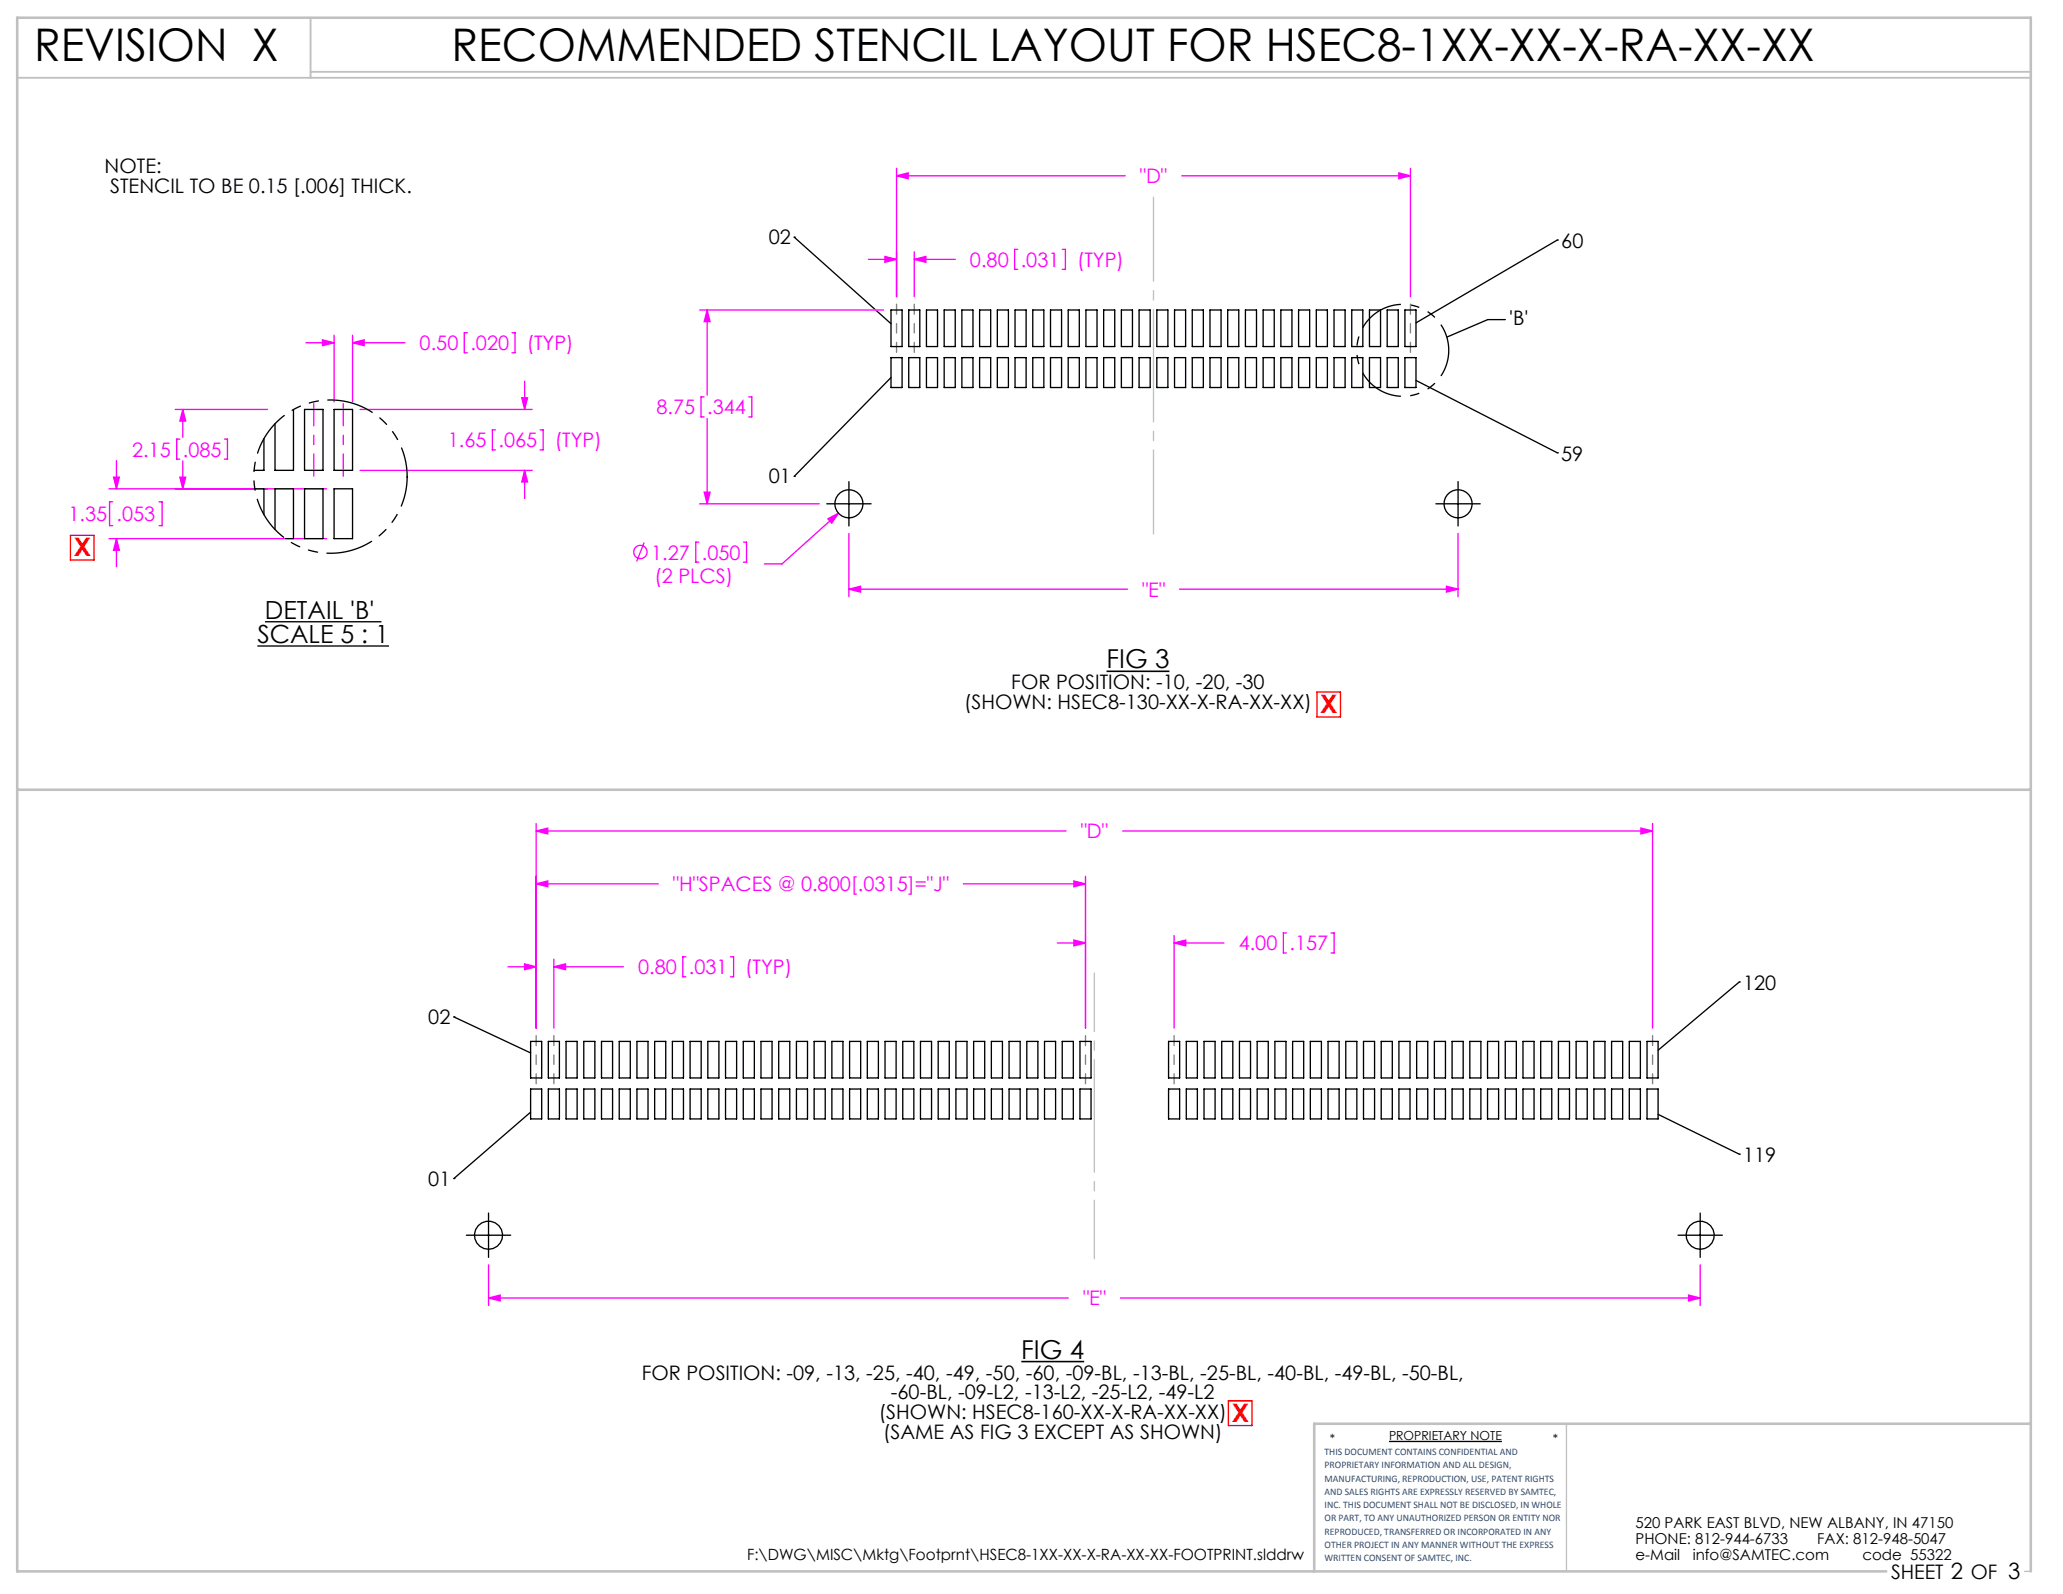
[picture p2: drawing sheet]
<svg xmlns="http://www.w3.org/2000/svg" width="279mm" height="216mm" viewBox="0 0 279 216" stroke-linecap="round" stroke-linejoin="round" font-family="sans-serif">
<g fill="none" stroke="#000" stroke-width=".18">
<path d="M107.6 32.1l13.1 11.7M107.6 32.1h.1M210.9 32.5h.1M210.9 32.5l-19.1 11.2M120.7 51.1l-13.1 13.4M191.8 51.5l19.1 9.8M107.6 64.5h.1M112 68.2h6M115 65.2v6M194.5 68.2h6M197.5 65.2v6M210.9 61.3h.1"/>
<path d="M34.9 87.5h17.8M35.9 84.2h15.8M61.5 137.7l10.4 4.9M61.5 137.7h.1M235.6 133l-11 9.3M235.6 133h.1M61.5 159.6h.1M71.9 150.6l-10.4 9M224.6 150.9l11 5.4M235.6 156.3h.1M63.2 167.3h6M66.2 164.3v6"/>
<path d="M227.3 167.3h6M230.3 164.3v6M188.1 195.2h15.3"/>
</g>
<path d="M212.2 192.8v20M274.2 212.8h.8" fill="none" stroke="#c0c0c0" stroke-width=".18"/>
<path d="M2.3 10.5h272.7M42.1 2.4v8.1M42.1 9.7h232.9" fill="none" stroke="#c0c0c0" stroke-width=".25"/>
<path d="M2.3 107h272.7M275 192.8h-97v20M255.5 212.8h-253.2v-210.4h272.7v210.4" fill="none" stroke="#c0c0c0" stroke-width=".35"/>
<g fill="none" stroke="#f0f" stroke-width=".18">
<path d="M117.6 35.1h3.8M119.8 34.7l1.6 .4-1.6 .4zM121.4 23.8l1.6-.4v.8zM121.4 22.8v17.4M121.4 23.8h31M123.8 35.1l1.6-.4v.8zM123.8 34.1v6.1M123.8 35.1h5.6M137.8 33.8h-.4v2.7h.4M143.9 33.8h.4v2.7h-.4M160.1 23.8h30.9M189.4 23.4l1.6 .4-1.6 .4z"/>
<path d="M191 22.8v17.4M23.7 55.5h12.5M24.3 59.5h-.4v2.7h.4M24.8 55.5l.3 1.5h-.7zM24.8 55.5v3.7M30.4 59.5h.4v2.7h-.4M41.4 46.4h3.8M43.7 46l1.5 .4-1.5 .4zM45.2 45.4v9M47.7 46.4l1.6-.4v.8zM47.7 45.4v9M47.7 46.4h7.1"/>
<path d="M48.8 55.5h23.3M63.3 45.1h-.4v2.7h.4M67.1 58.2h-.4v2.7h.4M69.3 45.1h.5v2.7h-.5M70.7 53.9h.7l-.3 1.6zM71.1 51.6v3.9M73.1 58.2h.5v2.7h-.5M94.8 42h24.9M95.4 53.8h-.5v2.7h.5M95.8 42l.4 1.6h-.8zM95.8 42v11.5M95.8 56.7v11.5"/>
<path d="M101.4 53.8h.4v2.7h-.4M14.8 66.2h29.4M14.8 73h29.4M15.3 68h-.5v3.2h.5M15.4 64.6h.8l-.4 1.6zM15.8 73l.4 1.5h-.8zM15.8 62.4v3.8M15.8 73v3.8M21.5 68h.5v3.2h-.5M24.4 64.6h.7l-.3 1.6zM24.8 62.4v3.8M48.8 63.7h23.3"/>
<path d="M71.1 63.7l.3 1.6h-.7zM71.1 63.7v3.8M87.2 73.5l-1 2.6M94.6 73.4h-.4v2.7h.4M94.8 68.2h16.2M95.4 66.7h.8l-.4 1.5zM100.7 73.4h.4v2.7h-.4M112.1 70.3l1.5-.8-1 1.4zM113.6 69.5l-7.7 6.9h-2.4M115 79.8l1.5-.4v.8zM115 72.3v8.5M115 79.8h37.7"/>
<path d="M159.7 79.8h37.8M195.9 79.4l1.6 .4-1.6 .4zM197.5 72.3v8.5M72.6 119.7l1.6-.4v.8zM72.6 112.6l1.6-.4v.7zM72.6 111.5v27.8M72.6 119.7h16.6M72.6 112.6h71.8M130.5 119.7h16.5M145.4 119.3l1.6 .4-1.6 .4zM147 118.7v20.6M152 112.6h71.8"/>
<path d="M222.2 112.2l1.6 .4-1.6 .3zM223.8 111.5v27.8M68.8 130.9h3.8M71 130.6l1.6 .3-1.6 .4zM75 130.9l1.6-.3v.7zM75 129.9v9.4M75 130.9h9.4M92.9 129.6h-.4v2.7h.4M98.9 129.6h.5v2.7h-.5M143.2 127.7h3.8M145.4 127.3l1.6 .4-1.6 .4zM159 127.7l1.6-.4v.8z"/>
<path d="M159 126.7v12.6M159 127.7h6.8M174.2 126.4h-.4v2.7h.4M180.3 126.4h.4v2.7h-.4M66.2 175.8l1.5-.4v.8zM66.2 171.3v5.5M66.2 175.8h78.5M151.7 175.8h78.6M228.7 175.4l1.6 .4-1.6 .4zM230.3 171.3v5.5"/>
<circle cx="86.7" cy="74.8" r=".9"/>
</g>
<path d="M149.9 90.9h8.5M138.3 184.4h8.5" fill="none" stroke="#000" stroke-width=".21"/>
<path d="M196.2 47.4a6.2 6.2 0 0 0-9.2-5.4 6.2 6.2 0 0 0-.3 10.7 6.2 6.2 0 0 0 9.5-4.9v-.4" fill="none" stroke="#000" stroke-width=".18" stroke-dasharray="6.3 1.3 1.3 1.3 1.3 1.3" stroke-dashoffset="2.7" stroke-linecap="butt"/>
<path d="M201.5 43.3l-5.6 2.4M203.9 43.3h-2.4" fill="none" stroke="#000" stroke-width=".18" stroke-dasharray="6.3 1.3 1.3 1.3 1.3 1.3"/>
<path d="M9.5 72.5h3.2v3.4h-3.2zM178.4 93.7h3.1v3.4h-3.1zM166.4 189.7h3.2v3.4h-3.2z" fill="none" stroke="#f00" stroke-width=".18"/>
<path d="M121.4 47.7v-6.5M123.8 47.7v-6.5M191 47.7v-6.5M72.6 146.8v-6.5M75 146.8v-6.5M147 146.8v-6.5M159 146.8v-6.5M223.8 146.8v-6.5" fill="none" stroke="#808080" stroke-width=".18" stroke-dasharray="15.2 1.3 1.3 1.3" stroke-dashoffset="13.9"/>
<path d="M42.5 54.7v9.8M46.5 64.5v-9.8" fill="none" stroke="#f0f" stroke-width=".18" stroke-dasharray="15.2 1.3 1.3 1.3" stroke-dashoffset="12.2"/>
<path d="M156.2 26.7v45.6" fill="none" stroke="#c0c0c0" stroke-width=".18" stroke-dasharray="15.2 1.3 1.3 1.3" stroke-dashoffset="3.9"/>
<path d="M148.2 131.8v38.7" fill="none" stroke="#c0c0c0" stroke-width=".18" stroke-dasharray="15.2 1.3 1.3 1.3" stroke-dashoffset="7.3"/>
<path d="M121.4 23.8l1.6-.4v.8zM189.4 23.4l1.6 .4-1.6 .4zM195.9 79.4l1.6 .4-1.6 .4zM115 79.8l1.5-.4v.8zM119.8 34.7l1.6 .4-1.6 .4zM123.8 35.1l1.6-.4v.8zM112.1 70.3l.5 .6 1-1.4zM95.4 66.7h.8l-.4 1.5zM95.8 42l.4 1.6h-.8zM71 130.6l1.6 .3-1.6 .4zM75 130.9l1.6-.3v.7zM72.6 119.7l1.6-.4v.8zM145.4 119.3l1.6 .4-1.6 .4zM72.6 112.6l1.6-.4v.7zM222.2 112.2l1.6 .4-1.6 .3zM66.2 175.8l1.5-.4v.8zM228.7 175.4l1.6 .4-1.6 .4zM159 127.7l1.6-.4v.8zM145.4 127.3l1.6 .4-1.6 .4zM43.7 46l1.5 .4-1.5 .4zM47.7 46.4l1.6-.4v.8zM70.7 53.9h.7l-.3 1.6zM71.1 63.7l.3 1.6h-.7zM24.8 55.5l.3 1.5h-.7zM24.4 64.6h.7l-.3 1.6zM15.8 73l.4 1.5h-.8zM15.4 64.6h.8l-.4 1.6z" fill="#f0f"/>
<g fill="none" stroke="#000" stroke-width=".18">
<path d="M35.7 59.4v4.3h-1.3M39.7 55.5v8.2h-2.5v-6.3M41.2 55.5h2.5v8.2h-2.5zM45.2 55.5h2.5v8.2h-2.5zM120.7 48.4h1.5v4.1h-1.5zM120.7 42h1.5v4.9h-1.5zM123.1 42h1.5v4.9h-1.5zM123.1 48.4h1.5v4.1h-1.5zM125.5 48.4h1.5v4.1h-1.5zM125.5 42h1.5v4.9h-1.5zM127.9 48.4h1.5v4.1h-1.5zM127.9 42h1.5v4.9h-1.5z"/>
<path d="M130.3 48.4h1.5v4.1h-1.5zM130.3 42h1.5v4.9h-1.5zM132.7 48.4h1.5v4.1h-1.5zM132.7 42h1.5v4.9h-1.5zM135.1 48.4h1.5v4.1h-1.5zM135.1 42h1.5v4.9h-1.5zM137.5 48.4h1.5v4.1h-1.5zM137.5 42h1.5v4.9h-1.5zM139.9 48.4h1.5v4.1h-1.5zM139.9 42h1.5v4.9h-1.5zM142.3 48.4h1.5v4.1h-1.5zM142.3 42h1.5v4.9h-1.5z"/>
<path d="M144.7 48.4h1.5v4.1h-1.5zM144.7 42h1.5v4.9h-1.5zM147.1 48.4h1.5v4.1h-1.5zM147.1 42h1.5v4.9h-1.5zM149.5 48.4h1.5v4.1h-1.5zM149.5 42h1.5v4.9h-1.5zM151.9 48.4h1.5v4.1h-1.5zM151.9 42h1.5v4.9h-1.5zM154.3 48.4h1.5v4.1h-1.5zM154.3 42h1.5v4.9h-1.5zM156.7 48.4h1.5v4.1h-1.5zM156.7 42h1.5v4.9h-1.5z"/>
<path d="M159.1 48.4h1.5v4.1h-1.5zM159.1 42h1.5v4.9h-1.5zM161.5 48.4h1.5v4.1h-1.5zM161.5 42h1.5v4.9h-1.5zM163.9 48.4h1.5v4.1h-1.5zM163.9 42h1.5v4.9h-1.5zM166.3 48.4h1.5v4.1h-1.5zM166.3 42h1.5v4.9h-1.5zM168.7 48.4h1.5v4.1h-1.5zM168.7 42h1.5v4.9h-1.5zM171.1 48.4h1.5v4.1h-1.5zM171.1 42h1.5v4.9h-1.5z"/>
<path d="M173.5 48.4h1.5v4.1h-1.5zM173.5 42h1.5v4.9h-1.5zM175.9 48.4h1.5v4.1h-1.5zM175.9 42h1.5v4.9h-1.5zM178.3 48.4h1.5v4.1h-1.5zM178.3 42h1.5v4.9h-1.5zM180.7 48.4h1.5v4.1h-1.5zM180.7 42h1.5v4.9h-1.5zM183.1 48.4h1.5v4.1h-1.5zM183.1 42h1.5v4.9h-1.5zM185.5 48.4h1.5v4.1h-1.5zM185.5 42h1.5v4.9h-1.5z"/>
<path d="M187.9 48.4h1.5v4.1h-1.5zM187.9 42h1.5v4.9h-1.5zM190.3 48.4h1.5v4.1h-1.5zM190.3 42h1.5v4.9h-1.5zM34.5 66.2h1.2v3.5M37.2 71.7v-5.5h2.5v6.8h-1M41.2 66.2h2.5v6.8h-2.5zM45.2 66.2h2.5v6.8h-2.5zM71.9 147.5h1.5v4.1h-1.5zM71.9 141.1h1.5v4.9h-1.5zM74.3 141.1h1.5v4.9h-1.5zM74.3 147.5h1.5v4.1h-1.5z"/>
<path d="M76.7 147.5h1.5v4.1h-1.5zM76.7 141.1h1.5v4.9h-1.5zM79.1 147.5h1.5v4.1h-1.5zM79.1 141.1h1.5v4.9h-1.5zM81.5 147.5h1.5v4.1h-1.5zM81.5 141.1h1.5v4.9h-1.5zM83.9 147.5h1.5v4.1h-1.5zM83.9 141.1h1.5v4.9h-1.5zM86.3 147.5h1.5v4.1h-1.5zM86.3 141.1h1.5v4.9h-1.5zM88.7 147.5h1.5v4.1h-1.5zM88.7 141.1h1.5v4.9h-1.5z"/>
<path d="M91.1 147.5h1.5v4.1h-1.5zM91.1 141.1h1.5v4.9h-1.5zM93.5 147.5h1.5v4.1h-1.5zM93.5 141.1h1.5v4.9h-1.5zM95.9 147.5h1.5v4.1h-1.5zM95.9 141.1h1.5v4.9h-1.5zM98.3 147.5h1.5v4.1h-1.5zM98.3 141.1h1.5v4.9h-1.5zM100.7 147.5h1.5v4.1h-1.5zM100.7 141.1h1.5v4.9h-1.5zM103.1 147.5h1.5v4.1h-1.5zM103.1 141.1h1.5v4.9h-1.5z"/>
<path d="M105.5 147.5h1.5v4.1h-1.5zM105.5 141.1h1.5v4.9h-1.5zM107.9 147.5h1.5v4.1h-1.5zM107.9 141.1h1.5v4.9h-1.5zM110.3 147.5h1.5v4.1h-1.5zM110.3 141.1h1.5v4.9h-1.5zM112.7 147.5h1.5v4.1h-1.5zM112.7 141.1h1.5v4.9h-1.5zM115.1 147.5h1.5v4.1h-1.5zM115.1 141.1h1.5v4.9h-1.5zM117.5 147.5h1.5v4.1h-1.5zM117.5 141.1h1.5v4.9h-1.5z"/>
<path d="M119.9 147.5h1.5v4.1h-1.5zM119.9 141.1h1.5v4.9h-1.5zM122.3 147.5h1.5v4.1h-1.5zM122.3 141.1h1.5v4.9h-1.5zM124.7 147.5h1.5v4.1h-1.5zM124.7 141.1h1.5v4.9h-1.5zM127.1 147.5h1.5v4.1h-1.5zM127.1 141.1h1.5v4.9h-1.5zM129.5 147.5h1.5v4.1h-1.5zM129.5 141.1h1.5v4.9h-1.5zM131.9 147.5h1.5v4.1h-1.5zM131.9 141.1h1.5v4.9h-1.5z"/>
<path d="M134.3 147.5h1.5v4.1h-1.5zM134.3 141.1h1.5v4.9h-1.5zM136.7 147.5h1.5v4.1h-1.5zM136.7 141.1h1.5v4.9h-1.5zM139.1 147.5h1.5v4.1h-1.5zM139.1 141.1h1.5v4.9h-1.5zM141.5 147.5h1.5v4.1h-1.5zM141.5 141.1h1.5v4.9h-1.5zM143.9 147.5h1.5v4.1h-1.5zM143.9 141.1h1.5v4.9h-1.5zM146.3 147.5h1.5v4.1h-1.5zM146.3 141.1h1.5v4.9h-1.5z"/>
<path d="M158.3 147.5h1.5v4.1h-1.5zM158.3 141.1h1.5v4.9h-1.5zM160.7 147.5h1.5v4.1h-1.5zM160.7 141.1h1.5v4.9h-1.5zM163.1 147.5h1.5v4.1h-1.5zM163.1 141.1h1.5v4.9h-1.5zM165.5 147.5h1.5v4.1h-1.5zM165.5 141.1h1.5v4.9h-1.5zM167.9 147.5h1.5v4.1h-1.5zM167.9 141.1h1.5v4.9h-1.5zM170.3 147.5h1.5v4.1h-1.5zM170.3 141.1h1.5v4.9h-1.5z"/>
<path d="M172.7 147.5h1.5v4.1h-1.5zM172.7 141.1h1.5v4.9h-1.5zM175.1 147.5h1.5v4.1h-1.5zM175.1 141.1h1.5v4.9h-1.5zM177.5 147.5h1.5v4.1h-1.5zM177.5 141.1h1.5v4.9h-1.5zM179.9 147.5h1.5v4.1h-1.5zM179.9 141.1h1.5v4.9h-1.5zM182.3 147.5h1.5v4.1h-1.5zM182.3 141.1h1.5v4.9h-1.5zM184.7 147.5h1.5v4.1h-1.5zM184.7 141.1h1.5v4.9h-1.5z"/>
<path d="M187.1 147.5h1.5v4.1h-1.5zM187.1 141.1h1.5v4.9h-1.5zM189.5 147.5h1.5v4.1h-1.5zM189.5 141.1h1.5v4.9h-1.5zM191.9 147.5h1.5v4.1h-1.5zM191.9 141.1h1.5v4.9h-1.5zM194.3 147.5h1.5v4.1h-1.5zM194.3 141.1h1.5v4.9h-1.5zM196.7 147.5h1.5v4.1h-1.5zM196.7 141.1h1.5v4.9h-1.5zM199.1 147.5h1.5v4.1h-1.5zM199.1 141.1h1.5v4.9h-1.5z"/>
<path d="M201.5 147.5h1.5v4.1h-1.5zM201.5 141.1h1.5v4.9h-1.5zM203.9 147.5h1.5v4.1h-1.5zM203.9 141.1h1.5v4.9h-1.5zM206.3 147.5h1.5v4.1h-1.5zM206.3 141.1h1.5v4.9h-1.5zM208.7 147.5h1.5v4.1h-1.5zM208.7 141.1h1.5v4.9h-1.5zM211.1 147.5h1.5v4.1h-1.5zM211.1 141.1h1.5v4.9h-1.5zM213.5 147.5h1.5v4.1h-1.5zM213.5 141.1h1.5v4.9h-1.5z"/>
<path d="M215.9 147.5h1.5v4.1h-1.5zM215.9 141.1h1.5v4.9h-1.5zM218.3 147.5h1.5v4.1h-1.5zM218.3 141.1h1.5v4.9h-1.5zM220.7 147.5h1.5v4.1h-1.5zM220.7 141.1h1.5v4.9h-1.5zM223.1 147.5h1.5v4.1h-1.5zM223.1 141.1h1.5v4.9h-1.5z"/>
<circle cx="115" cy="68.2" r="1.9"/>
<circle cx="197.5" cy="68.2" r="1.9"/>
<circle cx="66.2" cy="167.3" r="1.91"/>
<circle cx="230.3" cy="167.3" r="1.9"/>
</g>
<path d="M55.1 64.6l-.2-2-.5-2-1-1.8-1.2-1.5-1.6-1.3-1.7-1-2.1-.6-2-.2-2 .2-1.9 .5-1.9 1-1.6 1.3-1.2 1.5-1 1.7-.6 2-.2 2 .2 2.1 .5 1.9 .9 1.8 1.3 1.6 1.7 1.4 1.8 .9 1.9 .6 2 .2 2-.2 2-.5 1.7-1 1.7-1.3 1.3-1.6 .9-1.8 .6-1.9 .2-2" fill="none" stroke="#000" stroke-width=".18" stroke-dasharray="6.3 1.3 1.3 1.3 1.3 1.3" stroke-dashoffset="2.3"/>
<g font-size="6.1">
<text x="4.6" y="8.2">REVISION X</text>
<text x="61.2" y="8.3">RECOMMENDED STENCIL LAYOUT FOR HSEC8-1XX-XX-X-RA-XX-XX</text>
</g>
<g font-size="3.5" fill="#f00">
<text x="10" y="75.4">X</text>
<text x="178.8" y="96.6">X</text>
<text x="166.8" y="192.6">X</text>
</g>
<g font-size="3.5">
<text x="149.9" y="90.5">FIG 3</text>
<text x="138.3" y="184">FIG 4</text>
</g>
<g font-size="3.4">
<text x="35.9" y="83.8">DETAIL 'B'</text>
<text x="34.9" y="87.1">SCALE 5 : 1</text>
</g>
<g font-size="2.7">
<text x="14.2" y="23.5">NOTE:</text>
<text x="14.9" y="26.2">STENCIL TO BE 0.15 [.006] THICK.</text>
<text x="104.1" y="33.1">02</text>
<text x="211.5" y="33.5">60</text>
<text x="204.4" y="44">'B'</text>
<text x="104.1" y="65.5">01</text>
<text x="211.4" y="62.4">59</text>
<text x="137" y="93.4">FOR POSITION: -10, -20, -30</text>
<text x="130.6" y="96.1">(SHOWN: HSEC8-130-XX-X-RA-XX-XX)</text>
<text x="236.1" y="134">120</text>
<text x="58" y="138.7">02</text>
<text x="58" y="160.6">01</text>
<text x="236.1" y="157.3">119</text>
<text x="86.9" y="186.9">FOR POSITION: -09, -13, -25, -40, -49, -50, -60, -09-BL, -13-BL, -25-BL, -40-BL, -49-BL, -50-BL,</text>
<text x="120.7" y="189.5">-60-BL, -09-L2, -13-L2, -25-L2, -49-L2</text>
<text x="119" y="192.2">(SHOWN: HSEC8-160-XX-X-RA-XX-XX)</text>
<text x="119.6" y="194.9">(SAME AS FIG 3 EXCEPT AS SHOWN)</text>
<text x="256.1" y="213.9">SHEET 2 OF 3</text>
</g>
<g font-size="2.7" fill="#f0f">
<text x="154.4" y="24.8">&quot;D&quot;</text>
<text x="131.4" y="36.1">0.80</text>
<text x="138.2" y="36.1">.031</text>
<text x="145.9" y="36.1">(TYP)</text>
<text x="56.8" y="47.4">0.50</text>
<text x="63.7" y="47.4">.020</text>
<text x="71.3" y="47.4">(TYP)</text>
<text x="88.9" y="56.1">8.75</text>
<text x="95.8" y="56.1">.344</text>
<text x="17.9" y="61.8">2.15</text>
<text x="24.8" y="61.8">.085</text>
<text x="60.6" y="60.6">1.65</text>
<text x="67.5" y="60.6">.065</text>
<text x="75.1" y="60.6">(TYP)</text>
<text x="9.3" y="70.6">1.35</text>
<text x="15.8" y="70.6">.053</text>
<text x="88.2" y="75.8">1.27</text>
<text x="95.1" y="75.8">.050</text>
<text x="88.6" y="79">(2 PLCS)</text>
<text x="154.7" y="80.8">&quot;E&quot;</text>
<text x="146.4" y="113.6">&quot;D&quot;</text>
<text x="91.1" y="120.7">&quot;H&quot;SPACES @ 0.800[.0315]=&quot;J&quot;</text>
<text x="86.4" y="132">0.80</text>
<text x="93.3" y="132">.031</text>
<text x="100.9" y="132">(TYP)</text>
<text x="167.8" y="128.7">4.00</text>
<text x="174.6" y="128.7">.157</text>
<text x="146.7" y="176.8">&quot;E&quot;</text>
</g>
<text font-size="2.1" x="101.2" y="211.3">F:\DWG\MISC\Mktg\Footprnt\HSEC8-1XX-XX-X-RA-XX-XX-FOOTPRINT.slddrw</text>
<g font-size="2">
<text x="221.5" y="207">520 PARK EAST BLVD, NEW ALBANY, IN 47150</text>
<text x="221.5" y="209.2">PHONE: 812-944-6733</text>
<text x="246.1" y="209.2">FAX: 812-948-5047</text>
<text x="221.5" y="211.3">e-Mail</text>
<text x="229.3" y="211.3">info@SAMTEC.com</text>
<text x="252.2" y="211.3">code 55322</text>
</g>
<g font-size="1.7">
<text x="180.1" y="195.5">*</text>
<text x="188.1" y="195.1">PROPRIETARY NOTE</text>
<text x="210.3" y="195.5">*</text>
</g>
<g font-size="1.4" fill="#1f497d">
<text x="179.4" y="197.1">THIS DOCUMENT CONTAINS CONFIDENTIAL AND</text>
<text x="179.4" y="198.9">PROPRIETARY INFORMATION AND ALL DESIGN,</text>
<text x="179.4" y="200.7">MANUFACTURING, REPRODUCTION, USE, PATENT RIGHTS</text>
<text x="179.4" y="202.5">AND SALES RIGHTS ARE EXPRESSLY RESERVED BY SAMTEC,</text>
<text x="179.4" y="204.3">INC. THIS DOCUMENT SHALL NOT BE DISCLOSED, IN WHOLE</text>
<text x="179.4" y="206.1">OR PART, TO ANY UNAUTHORIZED PERSON OR ENTITY NOR</text>
<text x="179.4" y="207.9">REPRODUCED, TRANSFERRED OR INCORPORATED IN ANY</text>
<text x="179.4" y="209.7">OTHER PROJECT IN ANY MANNER WITHOUT THE EXPRESS</text>
<text x="179.4" y="211.5">WRITTEN CONSENT OF SAMTEC, INC.</text>
</g>
</svg>
